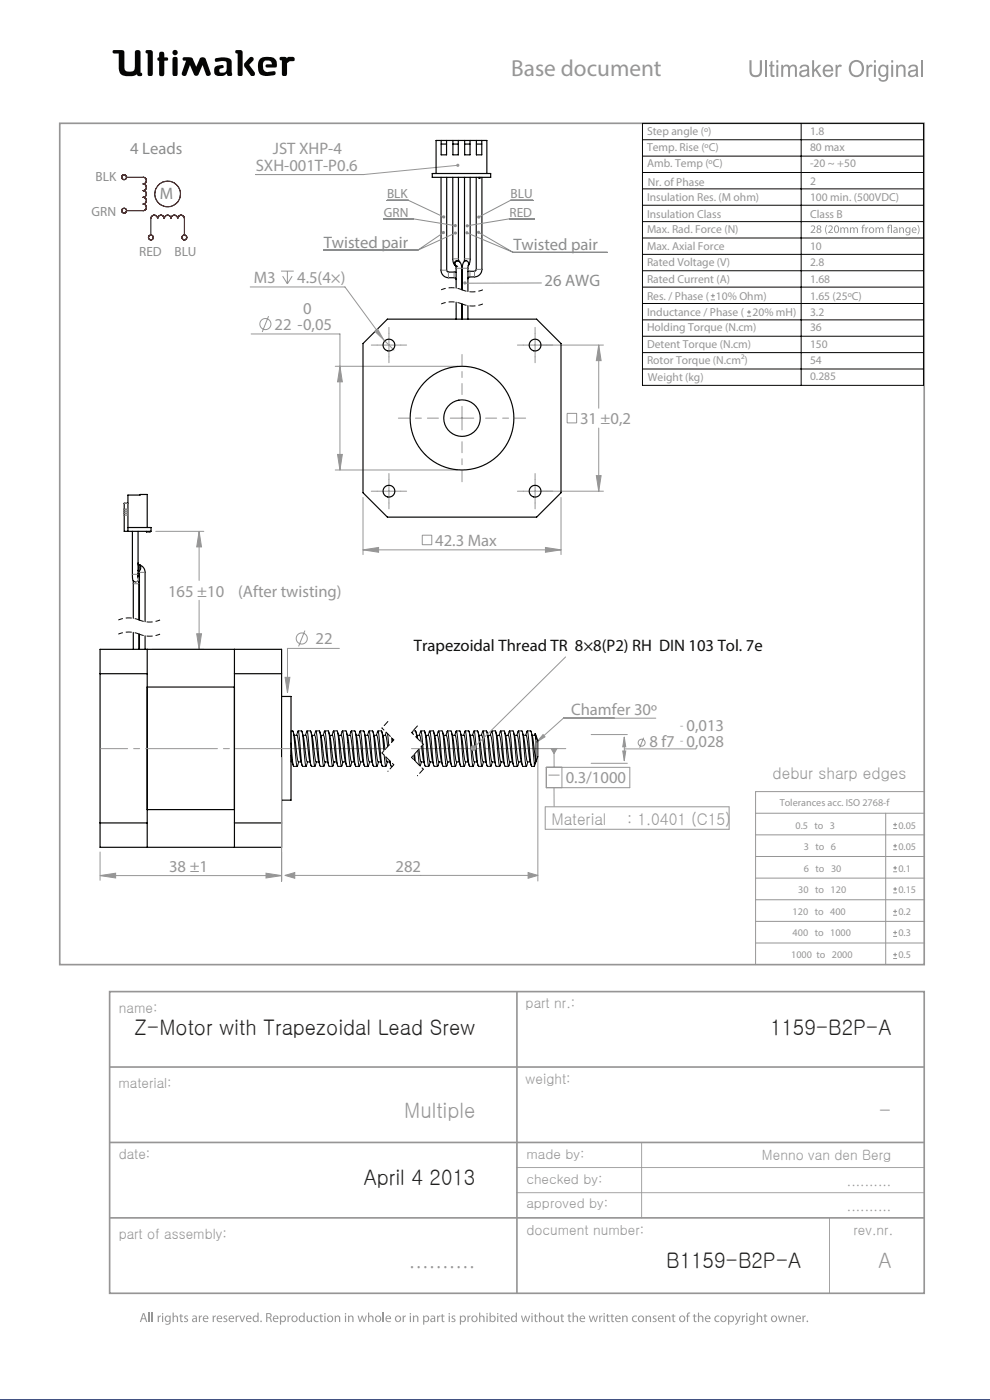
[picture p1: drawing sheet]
<svg xmlns="http://www.w3.org/2000/svg" width="210mm" height="297mm" viewBox="0 0 210 297" stroke-linecap="round" stroke-linejoin="round" font-family="sans-serif">
<!-- layer: Layer 1 -->
<path d="M0 296.8h210l.1 .3h-210.2z" fill="#3a54a4"/>
<path d="M45.7 12.4l-.1 .5 .2 .2 1.2-.2 .9 .2 .2 .2-.1 1.4a.84 .84 0 0 1-.6 .7 .84 .84 0 0 1-.9-.3l.1-.4 .4-.2a.36 .36 0 0 0 .4-.4 .36 .36 0 0 0-.4-.3 1.23 1.23 0 0 0-1.6 1 1.07 1.07 0 0 0 .3 1.1 1.07 1.07 0 0 0 1.1 .2h.6l.3-.2a.28 .28 0 0 1 .4-.3 .28 .28 0 0 1 .2 .4 .57 .57 0 0 0 .6 .2 .57 .57 0 0 0 .3-.6l-.1-2.4a1.23 1.23 0 0 0-1.5-1zM50 10.7v.5l.4 .2v4.5l.3 .2h.5l.3-.3v-4.8l-.4-.4zM53 12.2l-1.2 1.3v.5l1.4 2.1h.6l.2-.2v-.6l-1.2-1.5 1-1v-.4l-.4-.3zM55.2 12.4a2.9 2.9 0 0 0 .1 3.4l.5 .3h1l1.4-.2 .3-.2-.1-.5-.2-.1-1.4 .2-.6-.2-.3-.4-.1-.5a.99 .99 0 0 1 .7-1.3 .99 .99 0 0 1 1.2 .8h-1.2l-.2 .4 .3 .2h1.5a.51 .51 0 0 0 .6-.1 .51 .51 0 0 0 0-.6 1.62 1.62 0 0 0-2-1.5l-1.1 .1zM59.4 12.1l-.1 .6 .5 .1v3l.2 .3h.6l.3-.4v-2.3l.6-.4 .9-.1 .1-.5-.3-.3h-1l-.3 .3-.4-.3zM36.7 12.2l-.1 .3v3.4l.2 .2h.7l.2-.3v-3.4l-.2-.3zM36.6 11.2a.56 .56 0 0 0 1.1 0 .56 .56 0 0 0-1.1 0zM33.8 11.1v1.1l-.4 .2v.4l.4 .1v2.9l.2 .4h.5l.4-.5v-2.8l.7-.1 .1-.4-.3-.2h-.5v-.8l-.2-.4h-.6zM31 10.7l-.1 .5 .4 .2v4.4l.3 .3h.5l.3-.5v-4.7l-.4-.3zM38.8 12.2v.5l.7 .2-.9 2.6 .1 .5 .5 .1 .3-.2 .8-2.1 .9 2.1 .3 .2h.3l.3-.2 .9-2.1 .7 2.1 .6 .2 .4-.2v-.4l-1-2.9-.3-.4h-.7l-.3 .2-.8 1.8-.9-1.9-.4-.2zM24 10.7v.6l1.2 .1v2.6a1.76 1.76 0 0 0 2.2 2.2l.9-.1 .8-.4 .3 .5 .6-.1 .2-.2-.1-.3-.3-.2v-4.4l-.4-.4-.5 .1-.3 .3v3.4a.81 .81 0 0 1-1.1 .8h-.1a.86 .86 0 0 1-1-1.1l-.1-3.3-.4-.2z" fill-rule="evenodd" fill="#050504"/>
<path d="M30.4 278.8l-.2 .9h.5zM30.3 278.6h.3l.6 1.9h-.2l-.2-.6h-.7l-.2 .6h-.2z" fill="#969696"/>
<path d="M31.6 278.5v2M32.3 278.5v2" fill="none" stroke="#969696" stroke-width=".25"/>
<g fill="#969696">
<path d="M33.4 279.1h.3v.3l.4-.3v.2h-.2l-.2 .3v.9h-.3z"/>
<path d="M36.6 278.5h.3v.8l.4-.2 .4 .2 .1 1.2h-.3v-1l-.3-.2-.3 .2v1h-.3z"/>
<path d="M38.2 278.8h.3v.3h.3v.2h-.3v.9l.3 .1v.2h-.4l-.1-.3-.1-.9h-.2v-.2h.2z"/>
<path d="M39.1 279.3l.4-.2 .4 .1-.1 .1h-.5l.1 .3 .1 .1a.41 .41 0 0 1 .4 .3 .41 .41 0 0 1-.2 .4h-.7l.1-.2 .3 .1 .3-.2-.6-.5z"/>
<path d="M42.2 279.1h.2v.3l.5-.3v.2h-.3l-.2 .3v.9h-.2z"/>
<path d="M45.1 279.1h.2v.3l.5-.3v.2h-.2l-.2 .3v.9h-.3z"/>
<path d="M47.5 279.3l.4-.2 .3 .1-.1 .1h-.4v.3l.2 .1a.41 .41 0 0 1 .3 .3 .41 .41 0 0 1-.2 .4h-.6v-.2l.3 .1 .3-.2-.6-.5z"/>
<path d="M50 279.1h.2v.3l.5-.3v.2h-.3l-.2 .3v.9h-.2z"/>
<path d="M50.7 279.1h.3l.4 1.1 .4-1.1h.2l-.5 1.4h-.2z"/>
<path d="M61 279.1h.2v.3l.5-.3v.2h-.3l-.2 .3v.9h-.2z"/>
<path d="M65 279.1h.3v1l.3 .2 .3-.2v-1h.3v1.4h-.2v-.3l-.1 .2a.49 .49 0 0 1-.8-.1z"/>
<path d="M66.7 279.3l.5-.2h.4l-.1 .2a.52 .52 0 0 0-.7 .5 .52 .52 0 0 0 .7 .4l.1 .2a.72 .72 0 0 1-1-.2 .72 .72 0 0 1 .1-.9z"/>
<path d="M67.9 278.8h.3v.3h.3v.2h-.3v.9l.3 .1v.2h-.4l-.2-.3v-.9h-.2v-.2h.2z"/>
<path d="M71 279.1h.2v.2l.1-.1a.5 .5 0 0 1 .8 .1l.1 1.2h-.3v-1l-.3-.2-.3 .2v1h-.3z"/>
<path d="M73.8 279.1h.2l.1 .2 .1-.1a.5 .5 0 0 1 .7 .1l.1 1.2h-.3v-1l-.3-.2-.3 .2v1h-.3z"/>
<path d="M75.8 279.1h.3l.3 1.1 .3-1.1h.2l.4 1.1 .3-1.1h.2l-.4 1.4h-.2l-.4-1.1-.3 1.1h-.2z"/>
<path d="M78.1 278.5h.2v.8l.5-.2 .4 .2v1.2h-.2v-1l-.3-.2-.4 .2v1h-.2z"/>
<path d="M34.4 279.1h.2v1.4h-.2zM34.4 278.6h.2v.2h-.2z"/>
<path d="M35.4 279.3a.54 .54 0 0 0 .2 1 .48 .48 0 0 0 .4-.6 .48 .48 0 0 0-.6-.4zM35.1 279.3l.5-.2 .4 .2v-.2h.2v.4a1.69 1.69 0 0 1-.2 1.4l-.5 .1-.4-.1v-.2l.6 .1 .3-.6a.64 .64 0 0 1-1 0 .64 .64 0 0 1 .1-.9z"/>
<path d="M41.1 279.9l-.1 .4 .5-.1v-.4zM40.8 279.2l.5-.1 .4 .3 .1 1.1h-.2v-.2a.43 .43 0 0 1-.7 .1 .43 .43 0 0 1 0-.7l.6-.1v-.2l-.3-.1-.3 .1z"/>
<path d="M43.4 279.3l-.2 .3h.8l-.2-.3zM43.2 279.3a.59 .59 0 0 1 .7-.2 .59 .59 0 0 1 .3 .7h-1a.53 .53 0 0 0 .3 .5 .53 .53 0 0 0 .6-.1v.2a.75 .75 0 0 1-.9-.1 .75 .75 0 0 1 0-1z"/>
<path d="M46.4 279.3l-.2 .3h.7l-.1-.3zM46.1 279.3a.59 .59 0 0 1 .7-.2 .59 .59 0 0 1 .3 .7h-.9a.53 .53 0 0 0 .3 .5 .53 .53 0 0 0 .5-.1l.1 .2a.75 .75 0 0 1-1-.1 .75 .75 0 0 1 0-1z"/>
<path d="M48.9 279.3l-.2 .3h.7l-.1-.3zM48.6 279.3a.59 .59 0 0 1 .8-.2 .59 .59 0 0 1 .3 .7h-1a.53 .53 0 0 0 .9 .4v.2a.75 .75 0 0 1-1-.1 .75 .75 0 0 1 0-1z"/>
<path d="M52.6 279.3l-.2 .3h.7l-.1-.3zM52.3 279.3a.59 .59 0 0 1 .8-.2 .59 .59 0 0 1 .3 .7h-1a.53 .53 0 0 0 .3 .5 .53 .53 0 0 0 .5-.1l.1 .2a.75 .75 0 0 1-1-.1 .75 .75 0 0 1 0-1z"/>
<path d="M54 279.3a.51 .51 0 0 0-.2 .6 .51 .51 0 0 0 .6 .4l.2-.3a.48 .48 0 0 0-.1-.5 .48 .48 0 0 0-.5-.2zM53.8 279.3l.4-.2 .4 .2v-.8h.3v2h-.3v-.3a.62 .62 0 0 1-.8 .2 .62 .62 0 0 1-.2-.9z"/>
<path d="M56.7 278.8v.7a.45 .45 0 0 0 .5-.1 .45 .45 0 0 0 .1-.5zM56.5 278.6a.75 .75 0 0 1 1.1 .7l-.3 .3 .2 .2 .2 .7h-.3l-.1-.5a.45 .45 0 0 0-.6-.4v.9h-.2z"/>
<path d="M58.3 279.3l-.2 .3h.7l-.1-.3zM58 279.3a.59 .59 0 0 1 .8-.2 .59 .59 0 0 1 .3 .7h-1a.53 .53 0 0 0 .3 .5 .53 .53 0 0 0 .6-.1v.2a.75 .75 0 0 1-1-.1 .75 .75 0 0 1 0-1z"/>
<path d="M59.7 279.4a.46 .46 0 0 0 0 .7 .46 .46 0 0 0 .7-.1 .49 .49 0 0 0 0-.5 .49 .49 0 0 0-.5-.2zM59.4 279.1h.2v.2a.63 .63 0 0 1 .9-.1 .63 .63 0 0 1 .1 .9 .57 .57 0 0 1-1 .2v.7h-.2z"/>
<path d="M62.2 279.3a.51 .51 0 0 0-.1 .7 .51 .51 0 0 0 .6 .2 .51 .51 0 0 0 .2-.6 .51 .51 0 0 0-.7-.3zM61.8 279.8a.69 .69 0 0 1 1.3 0 .69 .69 0 0 1-1.3 0z"/>
<path d="M63.8 279.3a.51 .51 0 0 0-.2 .6 .51 .51 0 0 0 .6 .4l.2-.3a.48 .48 0 0 0-.1-.5 .48 .48 0 0 0-.5-.2zM63.5 279.3l.5-.2 .4 .2v-.8h.2v2h-.2v-.3a.62 .62 0 0 1-.9 .2 .62 .62 0 0 1-.1-.9z"/>
<path d="M68.8 279.1h.2v1.4h-.2zM68.8 278.6h.2v.2h-.2z"/>
<path d="M69.8 279.3a.51 .51 0 0 0-.2 .7 .51 .51 0 0 0 .6 .2 .51 .51 0 0 0 .2-.6 .51 .51 0 0 0-.6-.3zM69.3 279.8a.7 .7 0 0 1 1.4 0 .7 .7 0 0 1-1.4 0z"/>
<path d="M73.2 279.1h.2v1.4h-.2zM73.2 278.6h.2v.2h-.2z"/>
<path d="M80 279.3a.51 .51 0 0 0-.2 .7 .51 .51 0 0 0 .6 .2 .51 .51 0 0 0 .2-.6 .51 .51 0 0 0-.6-.3zM79.5 279.8a.7 .7 0 0 1 1.4 0 .7 .7 0 0 1-1.4 0z"/>
<circle cx="55.4" cy="280.3" r=".17"/>
</g>
<path d="M81.3 278.5v2" fill="none" stroke="#969696" stroke-width=".25"/>
<g fill="#969696">
<path d="M85.4 279.1h.2v.3l.5-.3v.2h-.3l-.1 .3v.9h-.3z"/>
<path d="M87.6 279.1h.2v.2l.1-.1a.5 .5 0 0 1 .8 .1l.1 1.2h-.3v-1l-.3-.2-.3 .2-.1 1h-.2z"/>
<path d="M92.7 279.1h.2v.3l.5-.3v.2h-.2l-.2 .3v.9h-.3z"/>
<path d="M93.7 278.8h.2v.3h.4v.2h-.4l.1 .9 .3 .1v.2h-.4l-.2-.3v-.9h-.2v-.2h.2z"/>
<path d="M95.8 279.3l.4-.2 .4 .1-.1 .1h-.4v.3l.2 .1a.41 .41 0 0 1 .3 .3 .41 .41 0 0 1-.2 .4h-.7l.1-.2 .3 .1 .3-.2-.6-.5z"/>
<path d="M99.1 279.1h.3v.3l.4-.3v.2h-.2l-.2 .3v.9h-.2z"/>
<path d="M101.6 278.5h.3v.8l.4-.2 .4 .2 .1 1.2h-.3v-1l-.3-.2-.3 .2v1h-.3z"/>
<path d="M106.2 278.8h.2v.3h.4v.2h-.4l.1 .9 .2 .1 .1 .2h-.4l-.2-.3v-.9h-.2v-.2h.2z"/>
<path d="M110.5 279.1h.3l.2 1.1 .4-1.1h.2l.3 1.1 .3-1.1h.3l-.5 1.4h-.2l-.3-1.1-.4 1.1h-.2z"/>
<path d="M113.4 278.8h.3v.3h.3v.2h-.3v.9l.3 .1v.2h-.3l-.2-.3-.1-.9h-.2v-.2h.2z"/>
<path d="M114.3 278.5h.3v.8l.4-.2 .4 .2 .1 1.2h-.3v-1l-.3-.2-.3 .2v1h-.3z"/>
<path d="M117.4 279.1h.3v1l.3 .2 .3-.2v-1h.3v1.4h-.2v-.3l-.1 .2a.49 .49 0 0 1-.8-.1z"/>
<path d="M119 278.8h.3v.3h.3v.2h-.3v.9l.3 .1v.2h-.3l-.2-.3-.1-.9h-.2v-.2h.2z"/>
<path d="M120.6 278.8h.2v.3h.4v.2h-.4l.1 .9 .3 .1v.2h-.4l-.2-.3v-.9h-.2v-.2h.2z"/>
<path d="M121.5 278.5h.2v.8l.4-.2 .4 .2 .1 1.2h-.2l-.1-1-.2-.2-.4 .2v1h-.2z"/>
<path d="M124.9 279.1h.2l.3 1.1 .4-1.1h.2l.3 1.1 .3-1.1h.3l-.5 1.4h-.2l-.3-1.1-.4 1.1h-.2z"/>
<path d="M127.1 279.1h.2v.3l.5-.3v.2h-.3l-.1 .3v.9h-.3z"/>
<path d="M128.7 278.8h.3v.3h.3v.2h-.3v.9l.3 .1v.2h-.3l-.2-.3-.1-.9h-.2v-.2h.2z"/>
<path d="M129.7 278.8h.2v.3h.4v.2h-.4l.1 .9 .3 .1v.2h-.4l-.2-.3v-.9h-.2v-.2h.2z"/>
<path d="M132 279.1h.2v.2l.1-.1a.5 .5 0 0 1 .8 .1v1.2h-.2v-1l-.3-.2-.4 .2v1h-.2z"/>
<path d="M134.2 279.3l.6-.2h.3v.2a.52 .52 0 0 0-.8 .5 .52 .52 0 0 0 .8 .4v.2a.72 .72 0 0 1-.9-.2 .72 .72 0 0 1 0-.9z"/>
<path d="M136.9 279.1h.3v.2l.1-.1a.5 .5 0 0 1 .7 .1l.1 1.2h-.2l-.1-1-.3-.2-.3 .2v1h-.3z"/>
<path d="M138.5 279.3l.4-.2 .4 .1-.1 .1h-.4v.3l.2 .1a.41 .41 0 0 1 .3 .3 .41 .41 0 0 1-.2 .4h-.7l.1-.2 .3 .1 .3-.2-.6-.5z"/>
<path d="M141 279.1h.3v.2l.1-.1a.5 .5 0 0 1 .7 .1l.1 1.2h-.2l-.1-1-.3-.2-.3 .2v1h-.3z"/>
<path d="M142.7 278.8h.2v.3h.4v.2h-.4v.9l.3 .1v.2h-.3l-.2-.3v-.9h-.2v-.2h.2z"/>
<path d="M145.9 278.6l.5-.1v.2l-.4 .1v.3h.3v.2h-.3v1.2h-.3v-1.2h-.2v-.2h.2z"/>
<path d="M147.2 278.8h.2v.3h.4v.2h-.4l.1 .9 .2 .1 .1 .2h-.4l-.2-.3v-.9h-.2v-.2h.2z"/>
<path d="M148 278.5h.3v.8l.4-.2 .4 .2 .1 1.2h-.2l-.1-1-.3-.2-.3 .2v1h-.3z"/>
<path d="M151.7 279.3l.6-.2h.3l-.1 .2a.52 .52 0 0 0-.7 .5 .52 .52 0 0 0 .8 .4v.2a.72 .72 0 0 1-.9-.2 .72 .72 0 0 1 0-.9z"/>
<path d="M155.9 279.1h.2l.4 1.1 .4-1.1h.2l-.6 1.6-.5 .4-.1-.2 .5-.5z"/>
<path d="M157.4 279.1h.2v.3l.4-.3v.2h-.2l-.2 .3v.9h-.2z"/>
<path d="M160.5 278.5h.3v.8l.4-.2 .4 .2 .1 1.2h-.3v-1l-.3-.2-.3 .2v1h-.3z"/>
<path d="M162.1 278.8h.3v.3h.3v.2h-.3v.9l.3 .1v.2h-.3l-.2-.3-.1-.9h-.2v-.2h.2z"/>
<path d="M165 279.1h.3l.3 1.1 .3-1.1h.2l.3 1.1 .4-1.1h.2l-.4 1.4h-.3l-.3-1.1-.3 1.1h-.3z"/>
<path d="M167.2 279.1h.3v.2l.1-.1a.5 .5 0 0 1 .7 .1l.1 1.2h-.2l-.1-1-.3-.2-.3 .2v1h-.3z"/>
<path d="M170.2 279.1h.2l.1 .3 .4-.3v.2h-.2l-.2 .3v.9h-.3z"/>
<path d="M159 12.8h.4v2a.91 .91 0 0 0 .9 1.2 .91 .91 0 0 0 .9-1.2v-2h.4v2a1.34 1.34 0 0 1-1.3 1.6 1.34 1.34 0 0 1-1.3-1.6z"/>
<path d="M82.2 279.3l-.2 .3h.7l-.1-.3zM81.9 279.3a.59 .59 0 0 1 .8-.2 .59 .59 0 0 1 .2 .7h-.9a.53 .53 0 0 0 .3 .5 .53 .53 0 0 0 .5-.1l.1 .2a.75 .75 0 0 1-1-.1 .75 .75 0 0 1 0-1z"/>
<path d="M84.2 279.3a.51 .51 0 0 0-.2 .7 .51 .51 0 0 0 .6 .2 .51 .51 0 0 0 .2-.6 .51 .51 0 0 0-.6-.3zM83.7 279.8a.7 .7 0 0 1 1.4 0 .7 .7 0 0 1-1.4 0z"/>
<path d="M86.9 279.1h.3v1.4h-.3zM86.9 278.6h.3v.2h-.3z"/>
<path d="M90.1 279.4a.46 .46 0 0 0 0 .7 .46 .46 0 0 0 .6-.1 .49 .49 0 0 0 0-.5 .49 .49 0 0 0-.5-.2zM89.7 279.1h.3v.2a.63 .63 0 0 1 .9-.1 .63 .63 0 0 1 .1 .9 .57 .57 0 0 1-1 .2v.7h-.2z"/>
<path d="M91.6 279.9v.4l.4-.1 .1-.4zM91.3 279.2l.5-.1 .5 .3v1.1h-.2v-.2a.43 .43 0 0 1-.7 .1 .43 .43 0 0 1 .1-.7l.6-.1v-.2l-.3-.1-.4 .1z"/>
<path d="M95.2 279.1h.2v1.4h-.2zM95.2 278.6h.2v.2h-.2z"/>
<path d="M97.9 279.4a.46 .46 0 0 0 0 .7 .46 .46 0 0 0 .6-.1 .49 .49 0 0 0 0-.5 .49 .49 0 0 0-.5-.2zM97.5 279.1h.3v.2a.63 .63 0 0 1 .9-.1 .63 .63 0 0 1 .1 .9 .57 .57 0 0 1-1 .2v.7h-.3z"/>
<path d="M100.4 279.3a.51 .51 0 0 0-.2 .7 .51 .51 0 0 0 .7 .2 .51 .51 0 0 0 .1-.6 .51 .51 0 0 0-.6-.3zM99.9 279.8a.7 .7 0 0 1 1.4 0 .7 .7 0 0 1-1.4 0z"/>
<path d="M103.2 279.1h.2v1.4h-.2zM103.2 278.6h.2v.2h-.2z"/>
<path d="M104.2 279.4a.46 .46 0 0 0 0 .7 .46 .46 0 0 0 .6-.1 .49 .49 0 0 0 0-.5 .49 .49 0 0 0-.5-.2zM103.9 278.5h.2v.8a.63 .63 0 0 1 .9-.1 .63 .63 0 0 1 .1 .9 .57 .57 0 0 1-.5 .4 .57 .57 0 0 1-.5-.3v.3h-.3z"/>
<path d="M105.5 279.1h.2v1.4h-.2zM105.5 278.6h.2v.2h-.2z"/>
<path d="M107.4 279.3l-.2 .3h.7l-.1-.3zM107.1 279.3a.59 .59 0 0 1 .8-.2 .59 .59 0 0 1 .2 .7h-.9a.53 .53 0 0 0 .3 .5 .53 .53 0 0 0 .5-.1l.1 .2a.75 .75 0 0 1-1-.1 .75 .75 0 0 1 0-1z"/>
<path d="M108.8 279.3a.51 .51 0 0 0-.2 .6 .51 .51 0 0 0 .6 .4l.2-.3a.48 .48 0 0 0-.1-.5 .48 .48 0 0 0-.5-.2zM108.5 279.3l.5-.2 .4 .2v-.8h.2l.1 2h-.3v-.3a.62 .62 0 0 1-.9 .2 .62 .62 0 0 1-.1-.9z"/>
<path d="M112.7 279.1h.3v1.4h-.3zM112.7 278.6h.3v.2h-.3z"/>
<path d="M116.2 279.3a.51 .51 0 0 0-.1 .7 .51 .51 0 0 0 .6 .2 .51 .51 0 0 0 .2-.6 .51 .51 0 0 0-.7-.3zM115.7 279.8a.7 .7 0 0 1 1.4 0 .7 .7 0 0 1-1.4 0z"/>
<path d="M123.3 279.3l-.1 .3h.7l-.1-.3zM123.1 279.3a.59 .59 0 0 1 .7-.2 .59 .59 0 0 1 .3 .7h-.9a.53 .53 0 0 0 .3 .5 .53 .53 0 0 0 .5-.1l.1 .2a.75 .75 0 0 1-1-.1 .75 .75 0 0 1 0-1z"/>
<path d="M128 279.1h.3v1.4h-.3zM128 278.6h.3v.2h-.3z"/>
<path d="M130.9 279.3l-.2 .3h.7l-.1-.3zM130.6 279.3a.59 .59 0 0 1 .8-.2 .59 .59 0 0 1 .3 .7h-1a.53 .53 0 0 0 .3 .5 .53 .53 0 0 0 .5-.1l.1 .2a.75 .75 0 0 1-1-.1 .75 .75 0 0 1 0-1z"/>
<path d="M135.7 279.3a.51 .51 0 0 0-.1 .7 .51 .51 0 0 0 .6 .2 .51 .51 0 0 0 .2-.6 .51 .51 0 0 0-.7-.3zM135.2 279.8a.7 .7 0 0 1 1.4 0 .7 .7 0 0 1-1.4 0z"/>
<path d="M139.9 279.3l-.1 .3h.7l-.1-.3zM139.7 279.3a.59 .59 0 0 1 .7-.2 .59 .59 0 0 1 .3 .7h-.9a.53 .53 0 0 0 .3 .5 .53 .53 0 0 0 .5-.1l.1 .2a.75 .75 0 0 1-1-.1 .75 .75 0 0 1 0-1z"/>
<path d="M144.5 279.3a.51 .51 0 0 0-.2 .7 .51 .51 0 0 0 .6 .2 .51 .51 0 0 0 .2-.6 .51 .51 0 0 0-.6-.3zM144 279.8a.7 .7 0 0 1 1.4 0 .7 .7 0 0 1-1.4 0z"/>
<path d="M149.9 279.3l-.1 .3h.7l-.2-.3zM149.7 279.3a.59 .59 0 0 1 .7-.2 .59 .59 0 0 1 .3 .7h-1a.53 .53 0 0 0 .3 .5 .53 .53 0 0 0 .6-.1v.2a.75 .75 0 0 1-.9-.1 .75 .75 0 0 1 0-1z"/>
<path d="M153.2 279.3a.51 .51 0 0 0-.1 .7 .51 .51 0 0 0 .6 .2 .51 .51 0 0 0 .2-.6 .51 .51 0 0 0-.7-.3zM152.7 279.8a.7 .7 0 0 1 1.4 0 .7 .7 0 0 1-1.4 0z"/>
<path d="M154.8 279.4a.46 .46 0 0 0 0 .7 .46 .46 0 0 0 .6-.1 .49 .49 0 0 0 0-.5 .49 .49 0 0 0-.5-.2zM154.4 279.1h.2l.1 .2a.63 .63 0 0 1 .8-.1 .63 .63 0 0 1 .2 .9 .57 .57 0 0 1-1 .2v.7h-.3z"/>
<path d="M158.3 279.1h.2v1.4h-.2zM158.3 278.6h.2v.2h-.2z"/>
<path d="M159.3 279.3a.54 .54 0 0 0 .2 1 .48 .48 0 0 0 .4-.6 .48 .48 0 0 0-.6-.4zM159 279.3l.5-.2 .4 .2v-.2h.2v.4a1.68 1.68 0 0 1-.2 1.4l-.5 .1-.4-.1v-.2l.7 .1 .2-.6a.64 .64 0 0 1-1 0 .64 .64 0 0 1 .1-.9z"/>
<path d="M164 279.3a.51 .51 0 0 0-.2 .7 .51 .51 0 0 0 .6 .2 .51 .51 0 0 0 .2-.6 .51 .51 0 0 0-.6-.3zM163.5 279.8a.7 .7 0 0 1 1.4 0 .7 .7 0 0 1-1.4 0z"/>
<path d="M169.1 279.3l-.1 .3h.7l-.1-.3zM168.9 279.3a.59 .59 0 0 1 .7-.2 .59 .59 0 0 1 .3 .7h-.9a.53 .53 0 0 0 .3 .5 .53 .53 0 0 0 .5-.1v.2a.75 .75 0 0 1-.9-.1 .75 .75 0 0 1 0-1z"/>
<circle cx="171.3" cy="280.3" r=".17"/>
</g>
<path d="M162.5 12.8v3.5" fill="none" stroke="#969696" stroke-width=".41"/>
<g fill="#969696">
<path d="M163.4 13.1l.5-.2v.9h.4v.3h-.4v1.5l.1 .3h.3v.4a.62 .62 0 0 1-.7-.1 .62 .62 0 0 1-.2-.6v-1.5h-.3v-.3h.3z"/>
<path d="M165.7 13.8h.4v.3a.81 .81 0 0 1 1.4 0 .79 .79 0 0 1 1-.4 .79 .79 0 0 1 .5 .9v1.7h-.4v-1.6a.55 .55 0 0 0-.6-.6 .55 .55 0 0 0-.4 .7v1.5h-.4v-1.7a.52 .52 0 0 0-.6-.5 .52 .52 0 0 0-.4 .6l-.1 1.6h-.4z"/>
<path d="M172.3 12.8h.4v2l1-1h.5l-.9 .9 1 1.6h-.5l-.8-1.3-.3 .3v1h-.4z"/>
<path d="M177.2 13.8h.4v.3a.58 .58 0 0 1 1-.3l-.2 .4a.56 .56 0 0 0-.6 .1 .56 .56 0 0 0-.1 .7v1.3h-.5z"/>
<path d="M183.8 13.8h.4v.3a.58 .58 0 0 1 .9-.3l-.1 .4a.56 .56 0 0 0-.7 .1 .56 .56 0 0 0-.1 .7v1.3h-.4z"/>
<path d="M190.1 13.8h.4v.3a.88 .88 0 0 1 1-.4 .88 .88 0 0 1 .6 1v1.6h-.4v-1.5a.6 .6 0 0 0-.7-.7 .6 .6 0 0 0-.5 .8v1.4h-.4z"/>
<path d="M164.7 13.8h.4v2.5h-.4zM164.7 12.8h.4v.5h-.4z"/>
<path d="M170 15.4a.59 .59 0 0 0 .6 .6 .59 .59 0 0 0 .6-.5v-.5zM169.8 14a1.02 1.02 0 0 1 1.1-.4 1.02 1.02 0 0 1 .7 1.1l.2 1.6h-.5v-.3a.93 .93 0 0 1-1.1 .4 .93 .93 0 0 1-.7-1 1.85 1.85 0 0 1 1.7-.7 .62 .62 0 0 0-.5-.7 .62 .62 0 0 0-.7 .5h-.4z"/>
<path d="M175.2 14.3l-.2 .5h1.3a.68 .68 0 0 0-.4-.7 .68 .68 0 0 0-.7 .2zM174.8 14.1a1.15 1.15 0 0 1 1.4-.3 1.15 1.15 0 0 1 .6 1.3h-1.9a.72 .72 0 0 0 .6 .9 .72 .72 0 0 0 .8-.5h.4a1.18 1.18 0 0 1-1.5 .8 1.18 1.18 0 0 1-.7-1.5z"/>
<path d="M180.8 13.5a1.45 1.45 0 0 0-.2 1.6 1.45 1.45 0 0 0 1.4 .8 1.51 1.51 0 0 0 .8-1.5 1.51 1.51 0 0 0-1.1-1.3zM180.5 13.2a1.66 1.66 0 0 1 2.1-.2 1.66 1.66 0 0 1 .6 1.9 1.64 1.64 0 0 1-2 1.4 1.64 1.64 0 0 1-1.1-2.1z"/>
<path d="M185.4 13.8h.4v2.5h-.4zM185.4 12.8h.4v.5h-.4z"/>
<path d="M187 14.2a1.07 1.07 0 0 0 .4 1.8 1.01 1.01 0 0 0 .6-1 1.01 1.01 0 0 0-.6-1zM186.6 14.1a.94 .94 0 0 1 1.4 0v-.3h.4v2.2a1.07 1.07 0 0 1-.7 1.3 1.07 1.07 0 0 1-1.3-.8l.4 .1a.7 .7 0 0 0 .9 .3 .7 .7 0 0 0 .3-.9 1.13 1.13 0 0 1-1.4-.1 1.13 1.13 0 0 1-.3-1.4z"/>
<path d="M189 13.8h.5v2.5h-.5zM189 12.8h.5v.5h-.5z"/>
<path d="M193.1 15.4a.59 .59 0 0 0 .5 .6 .59 .59 0 0 0 .7-.5v-.5zM192.8 14a1.02 1.02 0 0 1 1.2-.4 1.02 1.02 0 0 1 .7 1.1l.1 1.6h-.4l-.1-.3a.93 .93 0 0 1-1.1 .4 .93 .93 0 0 1-.6-1 1.85 1.85 0 0 1 1.7-.7 .62 .62 0 0 0-.6-.7 .62 .62 0 0 0-.6 .5h-.4z"/>
</g>
<path d="M195.5 12.8v3.5" fill="none" stroke="#969696" stroke-width=".41"/>
<path d="M109.5 247.6h26.5l.1-5.3 .1 5.3 59.8 .1-59.8 .1v5.1l59.8 .1-59.8 .1-.1 5.4-.1-5.4-26.5-.1 26.5-.1v-5.1h-26.4zM175.9 258.3l.1 .1v16.1z" fill="#969595"/>
<path d="M12.7 26.2h183.3v178.4h-183.3zM23.3 210.4h172.7v64h-172.7zM109.7 210.4v64M23.3 226.4h172.7M23.3 242.4h172.7M23.3 258.4h172.7" fill="none" stroke="#969595" stroke-width=".35"/>
<g fill="none" stroke="#969696" stroke-width=".21">
<path d="M97.1 35.1l-19.9 1.9h-23M59.6 57.5h2.7M60 58.6l1 1.6M61 57.5v2.7M62 58.6l-1 1.6M53.1 60.9h20.1l8.2 11.2 2.2 2.2M53.3 70.8h18.8v28.9M57 67.1l-1.4 3.3M71.1 77.7h25.9M72.1 77.7l.5 3.3h-1zM80 73.2h5M82.5 70.7v5"/>
<path d="M111 73.2h17M113.5 70.7v5M127 73.2v13.4M127 73.2l.5 3.3h-1zM71.1 99.7h25.9M71.6 96.4h1l-.5 3.3zM95.5 88.7h5M98 86.2v5M120.3 87.7h2v2h-2zM127 90.8v13.4M77 105.5v12.2M77 116.6h42"/>
<path d="M77 116.6l3.3-.5v1.1zM80 104.2h5M82.5 101.7v5M89.6 113.5h2v2.1h-2zM113.5 101.7v5M115.7 116.1l3.3 .5-3.3 .6zM119 105.5v12.2M126.5 100.9h1l-.5 3.3zM128 104.2h-17"/>
<circle cx="56.3" cy="68.7" r="1.18"/>
</g>
<path d="M98 64.5a5.8 5.8 0 0 0-4.4 0M98 61.5a5.8 5.8 0 0 0-4.4 0M102.4 64.5a5.8 5.8 0 0 1-4.4 0M102.4 61.5a5.8 5.8 0 0 1-4.4 0" fill="none" stroke="#050504" stroke-width=".21" stroke-dasharray="1.3 .6" stroke-dashoffset=".3" stroke-linecap="butt"/>
<path d="M93 88.7h-8.5M98 83.7v-8.5M98 93.7v8.5M103 88.7h8.5" fill="none" stroke="#969696" stroke-width=".21" stroke-dasharray="15.2 1.3 1.3 1.3" stroke-dashoffset="12.9"/>
<g fill="none" stroke="#969696" stroke-width=".21" stroke-dasharray="15.2 1.3 1.3 1.3">
<path d="M80 73.2h-1.2M82.5 70.7v-1.2M82.5 75.7v1.3M85 73.2h1.3M111 73.2h-1.2M113.5 70.7v-1.2M113.5 75.7v1.3M116 73.2h1.3M80 104.2h-1.2M82.5 101.7v-1.2M82.5 106.7v1.3M85 104.2h1.3"/>
<path d="M111 104.2h-1.2M113.5 101.7v-1.2M113.5 106.7v1.3M116 104.2h1.3"/>
</g>
<g fill="#969696">
<path d="M96.9 34.8h.5v.5l-.3-.2 .3 .2h-.5l-.1-.3z"/>
<path d="M127 73.2l.5 3.3h-1zM126.5 100.9h1l-.5 3.3zM72.1 77.7l.5 3.3h-1zM71.6 96.4h1l-.5 3.3zM115.7 116.1l3.3 .5-3.3 .6zM77 116.6l3.3-.5v1.1z"/>
</g>
<g fill="none" stroke="#050504" stroke-width=".25">
<path d="M91.7 36.8h12.4v.8h-12.4zM92.5 36.8v-7h10.8v7M93.6 37.6v19.7a1.6 1.6 0 0 0 1.6 1.6h1.2l.4 .4M93.6 29.8v3h1.1v-3M93.6 30.6h1.1M94.8 37.6v19.7l.3 .4 1.7 .1M96 37.6v17.3l.2 .8 .3 .6M96.1 29.8v3h1.1v-3M96.1 30.6h1.1M97.2 37.6l.1 17.8M98.5 37.6v17.8M98.6 29.8v3h1.1v-3"/>
<path d="M98.6 30.6h1.1M99.7 37.6v17.3l-.2 1.1M101 37.6v19.6l-.3 .3-1.4 .1M101.1 29.8v3h1.1v-3M101.1 30.6h1.1M101.6 37.6l.1 .1M101.7 37.6v.1M101.9 37.6l-.2 .1M102.2 37.6v19.5a1.6 1.6 0 0 1-1.6 1.6l-1.1 .1-.2 .3M96.7 56.4l.1 4.7M96.9 55.3a.61 .61 0 0 0-.5 .5 .61 .61 0 0 0 .2 .6M97 55.3a1.41 1.41 0 0 1 1 1.6v4.6"/>
<path d="M97 55.3a.61 .61 0 0 0-.5 .6 .61 .61 0 0 0 .6 .6M97.1 55.3l.4 .2M98.8 55.3l.4 .2 .2 .6M98.9 55.3a1.27 1.27 0 0 0-.8 1.6v4.6M99.3 56.3v5.5M99.5 56.1l-.1 .2M82.2 67.7h31.6l5.2 5.2v31.6l-5.2 5.2h-31.6l-5.2-5.2v-31.6zM96.8 64.1v3.6M98 64.5v3.2M98.1 64.5v3.2M99.3 64.8v2.9"/>
<circle cx="82.5" cy="73.2" r="1.25"/>
<circle cx="113.5" cy="73.2" r="1.25"/>
<circle cx="98" cy="88.7" r="3.9"/>
<circle cx="98" cy="88.7" r="11"/>
<circle cx="82.5" cy="104.2" r="1.25"/>
<circle cx="113.5" cy="104.2" r="1.25"/>
</g>
<path d="M93.6 57.3h1.2M95.2 57.7v1.2M96 54.9h1.2M96.4 57.7v1.2M96.8 56.9h1.2M98.1 56.9h1.2M98.5 54.9h1.2M99.7 57.5v1.2M100.6 57.5v1.2M101 57.1h1.2" fill="none" stroke="#808180" stroke-width=".21"/>
<g fill="none" stroke="#969696" stroke-width=".21">
<path d="M33 112.7h10.2M42.2 112.7l.5 3.3h-1zM42.2 112.7v10.4M32.2 137.8h11M41.7 134.4h1l-.5 3.4zM42.2 127.3v10.5M60.9 137.6h11.1M61 137.6v8.4M64.7 133.8l-1.4 3.3M60.5 143.7h1l-.5 3.3zM21.2 185.8l3.3-.6v1.1zM21.2 185.8h38.5"/>
<path d="M21.2 180.8v6M56.4 185.2l3.3 .6-3.3 .5zM59.7 180.8v6"/>
<circle cx="64" cy="135.5" r="1.18"/>
</g>
<path d="M29.5 134.5a5.8 5.8 0 0 0-4.4 0M29.5 131.5a5.8 5.8 0 0 0-4.4 0M34 134.5a5.8 5.8 0 0 1-4.5 0M34 131.5a5.8 5.8 0 0 1-4.5 0" fill="none" stroke="#050504" stroke-width=".21" stroke-dasharray="1.3 .6" stroke-dashoffset=".3" stroke-linecap="butt"/>
<g fill="#969696">
<path d="M41.7 134.4h1l-.5 3.4z"/>
<path d="M42.2 112.7l.5 3.3h-1z"/>
<path d="M56.4 185.2l3.3 .6-3.3 .5z"/>
<path d="M21.2 185.8l3.3-.6v1.1z"/>
<path d="M60.5 143.7h1l-.5 3.3z"/>
</g>
<g fill="none" stroke="#050504" stroke-width=".25">
<path d="M27.1 106.8h-.8v5.9h5.7v-.8h-4.9M28.1 112.7v9.5a.88 .88 0 0 0 .7 1.2M29.3 119.4l.1 .3a.77 .77 0 0 1 .2 1.3M29.3 112.7v10M29.3 119.8a.85 .85 0 0 1 0 1.2M29.6 119.8l.1 .1M29.7 119.9l.7 .4 .4 .9v10.7M31.1 112.7v.1h.7v-.1M31.2 111.9v-7l-4.1 .1v7.7M21.2 137.8h38.5v42h-38.5zM28.3 123.2v8M28.3 134.2v3.6"/>
<path d="M29.3 121l.3 .3M29.3 121l.3 .4v10.1M29.3 121.7l.2 1.6v8.2M29.3 121h.1M29.3 122.5l.2 1.3M29.5 134.5v3.3M29.6 134.5v3.3M30.8 134.9v2.9M31.2 137.8v42M49.7 137.8v42M21.2 142.9h10M31.2 145.8h18.5"/>
<path d="M49.7 142.9h10M59.7 147.8h2v22h-2M21.2 174.6h10M31.2 171.8h18.5M49.7 174.6h10"/>
</g>
<path d="M26.3 108.8h.8M26.3 108.5h.8M26.3 108.2h.8M26.3 108h.8M26.3 106.8h.8M26.3 109h.8M26.3 109.3h.8M28.1 121.8h1.2M28.3 123.8h1.2M29.3 122.5v.7l-.5 .2M29.3 122.7l-.1 .5-.5 .2M29.6 121.4h1.2" fill="none" stroke="#808180" stroke-width=".21"/>
<g fill="none" stroke="#969696" stroke-width=".21">
<path d="M115.2 155.8l.4 .5-1.8 1.1zM116.9 158.8h1.3l-.7 1.1zM117.5 158.8v4M139.1 152.4h-19.6l-5.7 5M59.7 160.7v26.3M114.1 160.5v26.4M115.9 162.8h17.7v4.3h-17.7zM116.4 164.4h2.3M117.5 167.1v4M119.2 162.8v4.3M60.5 185.7l2-.6v1.2zM60.5 185.7h53.6"/>
<path d="M112 185.1l2.1 .6-2.1 .6z"/>
</g>
<path d="M82.3 153.1l-1.3 1.4M88.5 154l-1.2 1.4M83.5 162.2l-1.2 1.4M89.8 163.2l-1.3 1.4" fill="none" stroke="#050504" stroke-width=".21" stroke-dasharray="1.3 .6" stroke-dashoffset=".1"/>
<path d="M81 154.5l2.5 2.5M81 159.7l2.5 2.5M87.3 155.4l2.5 2.5M87.3 160.7l2.5 2.5" fill="none" stroke="#050504" stroke-width=".21" stroke-dasharray="1.3 .6" stroke-dashoffset=".7"/>
<path d="M83.5 157l-2.5 2.7M89.8 157.9l-2.5 2.8" fill="none" stroke="#050504" stroke-width=".21" stroke-dasharray="1.3 .6" stroke-dashoffset=".5"/>
<path d="M120 158.8h-32.7" fill="none" stroke="#969696" stroke-width=".21" stroke-dasharray="15.2 1.3 1.3 1.3" stroke-dashoffset=".6"/>
<path d="M81.9 158.8h-60.5" fill="none" stroke="#969696" stroke-width=".21" stroke-dasharray="15.2 1.3 1.3 1.3" stroke-dashoffset="2.4"/>
<g fill="#969696">
<path d="M116.9 158.8h1.3l-.7 1.1z"/>
<path d="M115.2 155.8l.4 .5-1.8 1.1z"/>
<path d="M112 185.1l2.1 .6-2.1 .6zM60.5 185.7l2-.6v1.2z"/>
</g>
<g fill="none" stroke="#050504" stroke-width=".21">
<path d="M61.7 157.6v-2.5h.4l.9 7.5 .4-1M61.7 157.6v2.6M61.7 157.6l.4 3.8 .2 1.1M62.2 155.2l.3 1M62.4 156l.7 .1 .2 1.6a18 18 0 0 0 .8 4.7M62.5 156.2l.6 5 .2 .4M63.1 155.3l.2-.2 .7 6.8 .2 .7M63.1 155.2l-.2 .8M63.2 155.1h.8l.1 .1 .6 6.3 .2 1.1 .3-1M64.1 155.2l.2 1M64.3 156h.6l.1 .3 .7 5.1M64.3 156.2l.5 3.3a3.7 3.7 0 0 0 .4 2.1"/>
<path d="M64.8 156l.3-.9 .2 .9 .7 6.4 .1 .2h.7M65.1 155.1h.8l.1 .2 .6 6.5 .2 .8 .3-1M66 155.2l.2 1M66.2 156h.5l.2 .3 .7 5.1M66.2 156.2l.7 5.1 .2 .3h.5M66.7 156l.3-.9 .2 1 .7 6.4v.1h.8M67 155.1h.8l.1 .2 .5 6.1 .3 1.2 .3-1M67.8 155.2l.4 1.7 .6 4.4 .1 .3h.6M68.1 156h.6v.2l.7 5 .3 1.2M68.6 156l.3-.9 .9 7.5M68.9 155.1h.7l.2 .3 .8 7.2 .3-1M69.7 155.2l.4 1.7 .5 4 .2 .7"/>
<path d="M69.9 156h.6l.1 .2 .7 5.2M70.7 155.3l.1-.2 .7 6.5 .2 1M70.7 155.2l-.3 .8M70.8 155.1h.7l.3 1.7a24.1 24.1 0 0 0 .7 5.8l.3-1M71.6 155.2l.3 1M71.8 156l.3 1.2 .5 4.2 .1 .2h.6M71.8 156h.6l.1 .1 .6 4.9 .4 1.4M72.3 156l.4-.9 .9 7.4M72.6 155.1h.8l.1 .2 .6 6.4 .2 .9 .3-1M73.5 155.2l.4 1.7 .5 4.4 .2 .3h.6M73.7 156l.6 .1 .3 1.7a17 17 0 0 0 .8 4.6M74.4 155.2l.1-.1 .7 6.5 .3 1"/>
<path d="M74.4 155.2l-.2 .8M74.5 155.1h.8l.1 .2 .8 7.3 .3-1M75.4 155.2l.3 1.4 .7 4.9 .1 .1h.5M75.6 156l.6 .1 .3 1.6a18.1 18.1 0 0 0 .8 4.7M76.3 155.3l.1-.2 .2 .8 .6 6.4 .1 .3h.8M76.3 155.2l-.2 .8M76.4 155.1h.8l.1 .1 .8 7.4 .3-1M77.2 155.2l.3 1M77.4 156l.8 5.5 .1 .1h.6M77.5 156h.6l.1 .3 .5 4.5 .4 1.6M78 156l.3-.9 .7 6.6 .2 .9M78.3 155.1h.7l.2 .4 .8 7.1 .3-1"/>
<path d="M79.1 155.2l.3 1M79.3 156h.6l.1 .3 .7 5.1M79.4 156.2l.6 4.5 .2 .9M80.1 155.3l.1-.2 .9 7.4M80.1 155.2l-.2 .8M80.2 155.1h.7l.1 .1 .4 4.1M81 155.2l.4 1.5 .3 2.3M81.2 156h.6l.1 .2 .3 2.2M81.9 155.3l-.2 .7M82.2 155.6l.3 2.5M83.1 156.5v.9M83.3 156.7v.5"/>
<path d="M87.5 155.2l.1 .5M87.6 155.1h.6l.2 1.4M88 159.9l.1 1.6M88.2 155.2l.4 1.5M88.4 156h.6l.1 .1 .2 1.3M88.6 159.2l.4 3.2M88.9 158.9l.3 2.6 .1 .1h.6M89 156l.3-.9 .4 2.7M89.3 155.1h.7l.1 .3 .6 6.2 .3 1 .3-1M89.4 158.3l.4 2.8 .3 1.3M89.7 158l.4 4.4 .1 .2h.8M90.1 155.2l.3 1"/>
<path d="M90.3 156l.7 .1 .3 1.7a16.7 16.7 0 0 0 .7 4.6M90.4 156.2l.6 4.4 .2 1M91.1 155.3l.1-.2 .7 6.9 .2 .5M91.1 155.2l-.3 .8M91.2 155.1h.7l.1 .2 .6 6.4 .2 .9 .3-1M92 155.2l.3 1M92.2 156l.6 .1 .3 1.6a18 18 0 0 0 .8 4.7M92.3 156.2l.5 4.5 .3 .9M92.9 155.3l.1-.2a17.4 17.4 0 0 1 .6 5.1l.4 2.3M92.9 155.2l-.2 .8M93 155.1h.8l.1 .2 .6 6.4 .2 .9 .3-1M93.9 155.2l.4 1.5 .5 4.5 .2 .4h.5"/>
<path d="M94.1 156h.6l.1 .3 .7 5.1M94.6 156l.3-.9 .2 .9 .7 6.4v.2h.8M94.9 155.1h.8v.1l.9 7.4 .3-1M95.8 155.2l.2 1M96 156h.6l.1 .3 .5 4.4 .4 1.7M96 156.2l.2 1a15.9 15.9 0 0 0 .7 4.4h.5M96.7 155.3l.1-.2 .2 .6 .5 6.2 .2 .7M96.7 155.2l-.2 .8M96.8 155.1h.8l.1 .4 .8 7.1 .3-1M97.6 155.2l.4 1.5 .6 4.8 .1 .1h.6M97.9 156h.6v.2l.7 5 .3 1.2M98.4 156l.3-.9 .2 .9 .5 5.3 .2 1.3"/>
<path d="M98.7 155.1h.7l.1 .2 .6 6.2 .3 1.1 .3-1M99.5 155.2l.4 1.6 .5 4.4 .2 .4h.6M99.7 156h.6l.1 .2 .7 5.2M100.2 156l.3-.9 .3 1 .6 6.3 .1 .2h.7M100.6 155.1h.7l.1 .3 .8 7.2 .4-1M101.4 155.2a22.7 22.7 0 0 1 .9 5.6l.2 .8h.6M101.6 156h.6l.1 .1 .6 5 .4 1.3M102.1 156l.3-.9 .9 7.4 .8 .1M102.4 155.1h.8l.1 .2 .8 7.3 .3-1M103.3 155.2l.2 1M103.5 156l.6 .1 .7 4.9 .4 1.4M103.5 156.2l.8 5.3 .1 .1h.5"/>
<path d="M104.2 155.3l.1-.2 1 7.5M104.2 155.2l-.2 .8M104.3 155.1h.8l.1 .1 .8 7.4 .1-.2M105.1 155.2l.3 1M105.4 156l.6 .1 .3 1.6a18 18 0 0 0 .7 4.7M105.4 156.2l.6 4.8 .3 .6M105.9 156l.3-.9 .7 6.6 .2 .8M106.2 155.1h.7l.1 .1 .7 6.4 .2 1 .3-1M107 155.2l.3 1M107.3 156h.6l.1 .3 .5 4.5 .4 1.6M107.3 156.2l.6 4.8 .2 .6M107.8 156l.3-.9 .9 7.4"/>
<path d="M108.1 155.1h.7l.1 .2 .8 7.3 .4-1M108.9 155.2l.3 1M109.1 156h.6l.1 .3 .7 5.1M109.2 156.2l.6 4.9 .2 .5M109.9 155.3v-.2l1 7.4M109.9 155.2l-.3 .8M110 155.1l.8 .1 .8 7.4 .4-1M110.8 155.2l.3 1M111 156h.6l.1 .2 .7 5.2M111.1 156.2l.7 5.2 .1 .2h.6M111.5 156l.3-.9 .3 1.7 .5 5.2 .2 .6h.5M111.8 155.1h.8l.1 .2 .6 6.6"/>
<path d="M112.7 155.2a20 20 0 0 1 .8 5.2l.2 1.1M112.9 156h.6l.2 .8M113.5 155.6l-.1 .4M113.7 156.8l-.1-1.2 .5 1.5v3.4l-.8 2.1M113.7 156.8v4.7M61.7 160.2l.5 2.2M61.7 160.2v1.4h.3M62.3 162.6h.8M63.3 161.6h.6M64.2 162.6h.7M65.2 161.6h.5M65.7 161.4l.3 1"/>
<path d="M67.6 161.4l.2 1M69.8 162.6h.8M70.8 161.6h.6M71.3 161.4l.3 1M71.7 162.6h.8M73.6 162.6h.7M75.5 162.6h.7M79.2 162.6h.8M80.2 161.6h.6M80.7 161.4l.3 1M81.1 162.6h.8M81.5 160.2l.2 1.8 .2 .6 .3-1"/>
<path d="M81.8 160.5l.2 1 .1 .1 .1-.2M82.1 161.6h.6M82.6 161.3v.1M82.6 161.4l.3 1M82.7 161.5l.3 1.1M83 162.6h.2M87.8 160.2l.1 1.1M89.4 161.6l-.3 .9M91.2 161.6h.6M92.1 162.6h.7M93.1 161.6h.6M94 162.6h.7"/>
<path d="M95.5 161.4l.3 1M97.7 162.6h.8M99.6 162.6h.8M101.1 161.4l.3 1M105.3 162.6h.7M106.3 161.6h.5M106.3 161.6l-.2 .8M107.1 162.6h.8M108.1 161.6h.6M109 162.6h.8M110 161.6h.6M110.5 161.4l.3 1"/>
<path d="M110.9 162.6h.8M112.4 161.4l.3 1M113.3 161.9v.7M113.7 161.5l-.4 .4"/>
</g>
<path d="M125.4 155.8h7.7M132.1 159.3h.6l-.3 2.1zM132.4 156.4l.3 2h-.6zM132.4 156.4v5M125.4 161.9h7.7" fill="none" stroke="#969696" stroke-width=".21"/>
<g fill="#969696">
<path d="M132.4 156.4l.3 2h-.6z"/>
<path d="M132.1 159.3h.6l-.3 2.1z"/>
</g>
<g fill="none" stroke="#969696" stroke-width=".21">
<path d="M120 139.4l-19.6 19.3M132.4 158.9h15.2M136.5 156.5l-.8 2.1"/>
<circle cx="136.1" cy="157.6" r=".74"/>
</g>
<circle cx="100.4" cy="158.7" r=".59" fill="#969696"/>
<g fill="none" stroke="#969696" stroke-width=".21">
<path d="M115.7 171.2h39v4.7h-39zM160.3 177.1h35.8M160.3 172.5h35.8M187.9 172.5v32.1M189.5 175.8h.8M189.5 174.9h.8M189.5 179.4h.8M189.9 174.5v.9M189.9 179v.8M196.1 167.9h-35.8v36.7M160.3 195.5h35.8M160.3 190.9h35.8"/>
<path d="M160.3 186.3h35.8M160.3 181.7h35.8M189.5 180.3h.8M189.5 184.9h.8M189.5 184.1h.8M189.5 189.4h.8M189.5 188.6h.8M189.5 194.2h.8M189.5 193.3h.8M189.5 198.7h.8M189.5 197.8h.8M189.9 183.7v.8"/>
<path d="M189.9 188.2v.8M189.9 192.9v.9M189.9 197.4v.8M160.3 200.1h35.8M189.5 203.3h.8M189.5 202.5h.8M189.9 202.1v.8"/>
</g>
<path d="M194.6 47.7h.1a1.71 1.71 0 0 1 0 2h-.1a1.78 1.78 0 0 0 0-2zM193.7 48.4l-.1 .3h.6l-.1-.3zM193.5 48.4l.4-.2a.54 .54 0 0 1 .5 .7h-.8a.46 .46 0 0 0 .3 .4 .46 .46 0 0 0 .4-.1l.1 .2a.65 .65 0 0 1-.9-.1 .65 .65 0 0 1 0-.9zM192.4 48.4a.47 .47 0 0 0 .2 .9 .42 .42 0 0 0 .3-.5 .42 .42 0 0 0-.5-.4zM192.2 48.4l.4-.2 .3 .2v-.2h.2v1.1a.63 .63 0 0 1-.3 .6 .63 .63 0 0 1-.7-.1l.1-.1h.5l.2-.5-.1 .1a.48 .48 0 0 1-.7-.2zM190.7 48.2h.2v.2l.4-.2 .4 .2 .1 1h-.3v-.8l-.2-.2-.3 .2v.8h-.3zM189.8 48.9l-.1 .3 .5-.1v-.3zM189.6 48.3a.52 .52 0 0 1 .8 .4v.7h-.2v-.1a.4 .4 0 0 1-.4 .1 .4 .4 0 0 1-.3-.3 .56 .56 0 0 1 .7-.4l-.1-.3-.5 .1zM188.5 47.8l.7-.1v1.7h-.2v-1.5l-.2-.1-.3 .2v.2h.3v.2h-.3v1h-.2v-1h-.2v-.2h.2zM185.7 48.2h.2v.2a.4 .4 0 0 1 .4-.2 .4 .4 0 0 1 .3 .3l.4-.3 .3 .2 .1 1h-.2v-.8l-.3-.2-.2 .2v.8h-.2l-.1-.9-.2-.1-.3 .2v.8h-.2zM184.7 48.4a.44 .44 0 0 0-.2 .6 .44 .44 0 0 0 .6 .2 .44 .44 0 0 0 .1-.5 .44 .44 0 0 0-.5-.3zM184.2 48.8a.6 .6 0 0 1 1.2 0 .6 .6 0 0 1-1.2 0zM183.6 48.2h.2v.3l.4-.3v.2l-.4 .3v.7h-.2zM183 47.8l.5-.1v.2l-.4 .1v.2h.3v.2h-.3v1h-.2v-1h-.2v-.2h.2zM180.3 48.2h.2v.2a.4 .4 0 0 1 .4-.2 .4 .4 0 0 1 .3 .3l.4-.3 .3 .2 .1 1h-.2v-.8l-.3-.2-.2 .2-.1 .8h-.2v-.9l-.2-.1-.3 .2v.8h-.2zM178.2 48.2h.2v.2a.4 .4 0 0 1 .4-.2 .4 .4 0 0 1 .4 .3l.4-.3 .3 .2v1h-.2v-.8l-.2-.2-.3 .2v.8h-.2v-.9l-.3-.1-.2 .2v.8h-.2zM177.3 48l-.1 .3a.76 .76 0 0 0 .2 1 .83 .83 0 0 0 0-1.3zM177.1 48a.49 .49 0 0 1 .5-.2 .49 .49 0 0 1 .4 .5 .72 .72 0 0 1 0 .8 .72 .72 0 0 1-.8 .3 1.07 1.07 0 0 1-.1-1.4zM175.7 48a.57 .57 0 0 1 .9 0 .57 .57 0 0 1-.3 .9l-.3 .3h.7v.2h-1l.7-1.1-.1-.3-.5 .1zM175.3 47.7h.2a1.78 1.78 0 0 0 0 2h-.2a1.71 1.71 0 0 1 0-2zM173.4 48.2a.3 .3 0 0 0 .6 0 .3 .3 0 0 0-.6 0zM173.4 49a.32 .32 0 0 0 .6 0 .32 .32 0 0 0-.6 0zM173.3 48a.47 .47 0 0 1 .6-.2 .47 .47 0 0 1 .3 .5l-.3 .3 .3 .2a.49 .49 0 0 1-.5 .6 .49 .49 0 0 1-.4-.7l.2-.1-.2-.2zM172 48a.57 .57 0 0 1 .9 0 .57 .57 0 0 1-.3 .9l-.4 .3h.8v.2h-1.1l.8-1.1-.1-.3-.5 .1z" fill="#969696"/>
<path d="M150.8 63.6h.9M150.8 62.7h.9M151.2 62.3v.9M158.4 67.1h.9M158.4 66.2h.9M158.9 65.8v.8" fill="none" stroke="#969696" stroke-width=".21"/>
<g fill="none" stroke="#050504" stroke-width=".21">
<path d="M136.3 26.2h59.6v55.6h-59.6zM136.3 29.6h59.6M136.3 33.1h59.6M136.3 36.6h59.6M169.9 26.2v55.6M136.3 40.1h59.6M136.3 43.5h59.6M136.3 47h59.6M136.3 50.5h59.6M136.3 54h59.6M136.3 57.4h59.6M136.3 60.9h59.6"/>
<path d="M136.3 64.4h59.6M136.3 67.9h59.6M136.3 71.3h59.6M136.3 74.8h59.6M136.3 78.3h59.6"/>
</g>
<path d="M79.3 70.3l.8-.7 1.7 3z" fill="#969696"/>
<path d="M68.6 53.1h20M81.4 46.4h6.2l9 1.5M82.1 42.5h4.6l7.4 3.5M94.1 49.4l-5.5 3.7M96.6 49.4l-8 3.7M99 49.4l9.9 4.1M101.5 49.3l7.4 4.2M108.9 53.5h19.9M113 42.5h-4.7l-6.7 3.5M113.4 46.4h-5.3l-9 1.5" fill="none" stroke="#8a8d8e" stroke-width=".21"/>
<g fill="#8a8d8e">
<path d="M93.9 45.8a.33 .33 0 0 0 0 .5 .33 .33 0 0 0 .5-.1l-.3-.2 .3 .2a.33 .33 0 0 0-.1-.4 .33 .33 0 0 0-.4 0zM96.4 47.6a.34 .34 0 0 0 0 .5 .34 .34 0 0 0 .5-.2h-.3h.3l-.2-.3zM101.4 45.8l-.2 .2 .1 .2 .3-.2-.3 .2a.33 .33 0 0 0 .4 .1 .33 .33 0 0 0 .1-.4 .33 .33 0 0 0-.4-.1zM99 47.6l-.2 .4 .3-.1-.3 .1a.34 .34 0 0 0 .4 .2 .34 .34 0 0 0 .2-.4 .34 .34 0 0 0-.4-.2z"/>
<path d="M93.8 49.1a.34 .34 0 0 0 0 .5 .34 .34 0 0 0 .5 0 .34 .34 0 0 0 0-.5l-.2 .3 .2-.3-.2-.1zM96.4 49.2a.35 .35 0 0 0 .2 .6 .35 .35 0 0 0 .3-.5l-.3 .1 .3-.1-.3-.2zM101.3 49l-.1 .1 .3 .2-.3-.2a.34 .34 0 0 0 .2 .5 .34 .34 0 0 0 .4-.4 .34 .34 0 0 0-.5-.2zM98.9 49.1l-.2 .1 .3 .2-.3-.2a.35 .35 0 0 0 .3 .5 .35 .35 0 0 0 .4-.4 .35 .35 0 0 0-.5-.2z"/>
</g>
<g fill="none" stroke="#7b1214" stroke-width=".25">
<path d="M25.9 37.8h.1M25.9 37.9a.5 .5 0 0 1 0-.6 .5 .5 0 0 1 .6-.2v.1a.48 .48 0 0 1 .4 .4 .48 .48 0 0 1-.4 .5M25.9 37.9l.6 .2M25.9 37.9h.1M26.1 37.1h.1M26.5 38.1h.1M26.8 37.7v.1M26.8 37.6h3.7a.71 .71 0 0 1 .6 .7 .71 .71 0 0 1-.7 .7M30.3 39a.68 .68 0 0 1 .7 .9l-.2 .4-.5 .1M25.9 44.5h.1M26.2 44.2h-.1M26.5 44.2a.52 .52 0 0 0-.7 .3 .52 .52 0 0 0 .4 .7h.4l.2-.3v-.4l-.2-.2"/>
<path d="M26.5 44.2h.1M26.5 44.2l.1 .1M26.5 45.2h.1M26.6 44.3h.1M26.8 44.6h.1M26.8 44.8h.1M30.4 43.3a.69 .69 0 0 1 .7 .6 .69 .69 0 0 1-.6 .8h-3.7M30.4 40.4a.71 .71 0 0 1 .7 .8 .71 .71 0 0 1-.8 .6M30.4 41.8a.73 .73 0 0 1 .7 .8 .73 .73 0 0 1-.8 .7M31.6 50.1l.6-.2 .2 .1v.7l-.2 .1h-.5l-.2-.3zM31.9 49.9h-.1M32.2 50.8v.1"/>
<path d="M32.3 50h.1M32.3 45.8h.1M32.5 50.2v.1M32.5 50.5h.1M33.4 46.3a.73 .73 0 0 0-.7-.7 .73 .73 0 0 0-.7 .8v3.5M33.4 46.4v-.2a.71 .71 0 0 1 .8-.6 .71 .71 0 0 1 .7 .8M34.9 46.3a.71 .71 0 0 1 .7-.7 .71 .71 0 0 1 .7 .7M36.3 46.4a.71 .71 0 0 1 .7-.7 .71 .71 0 0 1 .7 .7 .72 .72 0 0 1 .7-.8 .72 .72 0 0 1 .7 .7v3.6M38.1 45.7v.1M38.6 50.3h.1M38.8 45.8h.1M38.9 50.8v.1"/>
<path d="M38.9 49.9h.1M39.3 50.8v.1M39.5 50.1l-.2-.2-.5 .1a.53 .53 0 0 0 .1 .8M39.5 50.1v.6l-.6 .2M39.5 50.1h.1"/>
<circle cx="35.6" cy="41.1" r="2.72"/>
</g>
<path d="M114.8 60l-16.2 .1" fill="none" stroke="#8a8d8e" stroke-width=".21"/>
<path d="M98.3 59.8a.34 .34 0 0 1 .6 0 .34 .34 0 0 1-.2 .5 .34 .34 0 0 1-.4-.4v-.1l.3 .2z" fill="#8a8d8e"/>
<text font-size="4.9" fill="#969696" x="108.4" y="16.2">Base document</text>
<g font-size="4.6" fill="#231f20">
<text x="28.5" y="219.5">Z-Motor with Trapezoidal Lead Srew</text>
<text x="163.3" y="219.5">1159-B2P-A</text>
<text x="77.2" y="251.3">April 4 2013</text>
<text x="141.3" y="269">B1159-B2P-A</text>
</g>
<g font-size="4.5" fill="#969595">
<text x="85.7" y="237.2">Multiple</text>
<text x="186.4" y="237.2">-</text>
<text x="86.7" y="269">..........</text>
<text x="186.3" y="269">A</text>
</g>
<g font-size="3.5" fill="#8a8d8e">
<text x="27.6" y="32.7">4 Leads</text>
<text x="33.9" y="42.2">M</text>
<text x="68.7" y="52.5">Twisted pair</text>
<text x="108.9" y="53">Twisted pair</text>
<text x="115.5" y="60.7">26 AWG</text>
</g>
<g font-size="3.5" fill="#969696">
<text x="57.9" y="32.7">JST XHP-4</text>
<text x="54.2" y="36.2">SXH-001T-P0.6</text>
<text x="53.8" y="60.1">M3</text>
<text x="63" y="60.1">4.5(4×)</text>
<text x="58.2" y="70.1">22 -0,05</text>
<text x="64.3" y="66.6">0</text>
<text x="123" y="90">31 ±0,2</text>
<text x="92.3" y="115.9">42.3 Max</text>
<text x="35.7" y="126.6">165 ±10</text>
<text x="50.5" y="126.6">(After twisting)</text>
<text x="67" y="136.6">22</text>
<text x="121.1" y="151.7">Chamfer 30º</text>
<text x="145.6" y="155.2">0,013</text>
<text x="137.7" y="158.4">8 f7</text>
<text x="145.6" y="158.4">0,028</text>
<text x="120" y="166.2">0.3/1000</text>
<text x="163.9" y="165.3">debur sharp edges</text>
<text x="117" y="175">Material</text>
<text x="133.1" y="175">: 1.0401 (C15)</text>
<text x="35.9" y="185">38 ±1</text>
<text x="83.9" y="185">282</text>
</g>
<text font-size="3.5" fill="#0b120d" x="87.8" y="138.2">Trapezoidal Thread TR 8×8(P2) RH DIN 103 Tol. 7e</text>
<text font-size="3.1" fill="#969595" x="111.5" y="230">weight:</text>
<g font-size="3" fill="#969595">
<text x="25.2" y="214.9">name:</text>
<text x="111.5" y="213.9">part nr.:</text>
<text x="25.1" y="230.8">material:</text>
<text x="25.2" y="245.9">date:</text>
<text x="161.6" y="246.1">Menno van den Berg</text>
<text x="179.7" y="251.5">..........</text>
<text x="179.7" y="257">..........</text>
<text x="25.2" y="262.8">part of assembly:</text>
<text x="111.7" y="262">document number:</text>
<text x="181" y="262">rev.nr.</text>
</g>
<g font-size="2.9" fill="#969595">
<text x="111.7" y="245.8">made by:</text>
<text x="111.7" y="251.3">checked by:</text>
<text x="111.7" y="256.4">approved by:</text>
</g>
<g font-size="2.8" fill="#8a8d8e">
<text x="20.3" y="38.3">BLK</text>
<text x="19.4" y="45.7">GRN</text>
<text x="81.4" y="46">GRN</text>
<text x="82.1" y="42.1">BLK</text>
<text x="108.1" y="46">RED</text>
<text x="108.3" y="42.1">BLU</text>
<text x="29.5" y="54.3">RED</text>
<text x="37" y="54.3">BLU</text>
</g>
<g font-size="2.5" fill="#969696">
<text x="137.3" y="28.6">Step angle (º)</text>
<text x="171.8" y="28.6">1.8</text>
<text x="137.3" y="35.5">Amb. Temp (ºC)</text>
<text x="137.3" y="32.1">Temp. Rise (ºC)</text>
<text x="171.8" y="35.5">-20 ~ +50</text>
<text x="171.8" y="32.1">80 max</text>
<text x="137.4" y="39.4">Nr. of Phase</text>
<text x="171.8" y="39.2">2</text>
<text x="137.3" y="42.7">Insulation Res. (M ohm)</text>
<text x="137.3" y="46.2">Insulation Class</text>
<text x="171.8" y="46.2">Class B</text>
<text x="171.8" y="42.7">100 min. (500VDC)</text>
<text x="137.3" y="49.4">Max. Rad. Force (N)</text>
<text x="137.3" y="53.1">Max. Axial Force</text>
<text x="171.8" y="53.1">10</text>
<text x="137.3" y="56.4">Rated Voltage (V)</text>
<text x="171.8" y="56.4">2.8</text>
<text x="137.3" y="63.6">Res. / Phase ( 10% Ohm)</text>
<text x="137.3" y="60.1">Rated Current (A)</text>
<text x="171.8" y="60.1">1.68</text>
<text x="171.8" y="63.6">1.65 (25ºC)</text>
<text x="137.3" y="67">Inductance / Phase (</text>
<text x="137.3" y="70.3">Holding Torque (N.cm)</text>
<text x="159.6" y="67">20% mH)</text>
<text x="171.8" y="67">3.2</text>
<text x="171.8" y="70.3">36</text>
<text x="137.3" y="73.7">Detent Torque (N.cm)</text>
<text x="137.3" y="77.2">Rotor Torque (N.cm²)</text>
<text x="171.8" y="73.7">150</text>
<text x="171.8" y="77.2">54</text>
<text x="137.4" y="80.9">Weight (kg)</text>
<text x="171.8" y="80.7">0.285</text>
</g>
<g font-size="2.2" fill="#969696">
<text x="144.3" y="154.7">-</text>
<text x="144.3" y="157.8">-</text>
<text x="165.4" y="171.1">Tolerances acc. ISO 2768-f</text>
<text x="168.7" y="175.8">0.5 to 3</text>
<text x="190.6" y="175.8">0.05</text>
<text x="170.5" y="180.2">3 to 6</text>
<text x="170.5" y="184.9">6 to 30</text>
<text x="190.6" y="180.2">0.05</text>
<text x="190.6" y="184.9">0.1</text>
<text x="169.3" y="189.4">30 to 120</text>
<text x="190.6" y="189.4">0.15</text>
<text x="168.1" y="194.2">120 to 400</text>
<text x="190.6" y="194.2">0.2</text>
<text x="167.8" y="203.3">1000 to 2000</text>
<text x="168.1" y="198.7">400 to 1000</text>
<text x="190.6" y="198.7">0.3</text>
<text x="190.6" y="203.3">0.5</text>
</g>
</svg>
